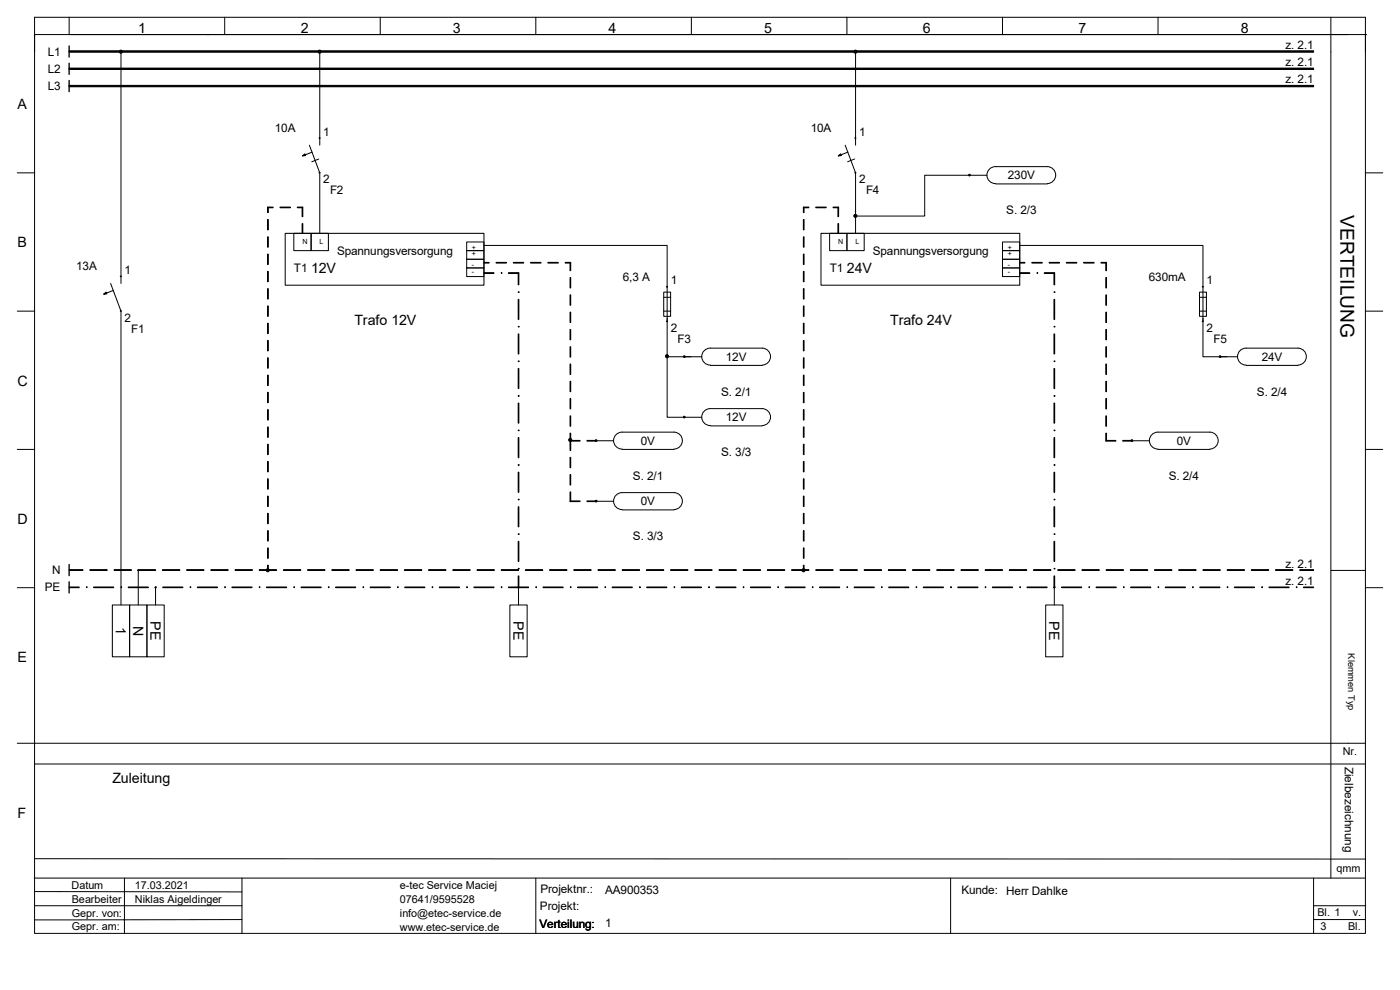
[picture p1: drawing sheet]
<svg xmlns="http://www.w3.org/2000/svg" width="297mm" height="210mm" viewBox="0 0 297 210" stroke-linecap="round" stroke-linejoin="round" font-family="sans-serif">
<g fill="#000" stroke="#000" stroke-width=".21">
<path d="M14.7 10.8h264v.3h-264z" fill-rule="evenodd"/>
<path d="M14.7 14.4h264v.3h-264z" fill-rule="evenodd"/>
<path d="M14.7 18.1h264v.3h-264z" fill-rule="evenodd"/>
<path d="M64.2 33.1l.5-.5 .1 .4z" fill-rule="evenodd"/>
<path d="M67.7 29.2l.2 .1z" fill-rule="evenodd"/>
<path d="M67.7 36.6h.2z" fill-rule="evenodd"/>
<path d="M177.8 33.1l.6-.5 .1 .4z" fill-rule="evenodd"/>
<path d="M181.4 29.2l.2 .1z" fill-rule="evenodd"/>
<path d="M181.4 36.6h.2z" fill-rule="evenodd"/>
<path d="M25.6 58.6h.1z" fill-rule="evenodd"/>
<path d="M56.8 44h.1v1.1h-.1z" fill-rule="evenodd"/>
<path d="M56.8 46.6h.1v2.2h-.1z" fill-rule="evenodd"/>
<path d="M56.8 50.2h.1v2.2h-.1z" fill-rule="evenodd"/>
<path d="M56.8 53.9h.1v2.2h-.1z" fill-rule="evenodd"/>
<path d="M56.8 57.6h.1v2.2h-.1z" fill-rule="evenodd"/>
<path d="M56.8 43.9h1.1v.2h-1.1z" fill-rule="evenodd"/>
<path d="M59.4 43.9h2.2v.2h-2.2z" fill-rule="evenodd"/>
<path d="M63.1 43.9h1.1v.2h-1.1z" fill-rule="evenodd"/>
<path d="M64.1 47.4h.1v2.1h-.1z" fill-rule="evenodd"/>
<path d="M64.1 44h.1v2h-.1z" fill-rule="evenodd"/>
<path d="M102.7 57.9h2.1v.1h-2.1z" fill-rule="evenodd"/>
<path d="M102.7 55.7h1.1v.1h-1.1z" fill-rule="evenodd"/>
<path d="M105.2 55.7h2.2v.1h-2.2z" fill-rule="evenodd"/>
<path d="M106.4 57.8v.2z" fill-rule="evenodd"/>
<path d="M107.9 57.9h2.1v.1h-2.1z" fill-rule="evenodd"/>
<path d="M108.9 55.7h2.2v.1h-2.2z" fill-rule="evenodd"/>
<path d="M109.9 57.9h.2v2.5h-.2z" fill-rule="evenodd"/>
<path d="M112.6 55.7h2.2v.1h-2.2z" fill-rule="evenodd"/>
<path d="M116.2 55.7h2.2v.1h-2.2z" fill-rule="evenodd"/>
<path d="M119.9 55.7h1.1v.1h-1.1z" fill-rule="evenodd"/>
<path d="M120.9 55.7h.2v1.7h-.2z" fill-rule="evenodd"/>
<path d="M120.9 58.9h.2v2.2h-.2z" fill-rule="evenodd"/>
<path d="M170.4 44h.2v1.1h-.2z" fill-rule="evenodd"/>
<path d="M170.4 46.6h.2v2.2h-.2z" fill-rule="evenodd"/>
<path d="M170.4 50.2h.2v2.2h-.2z" fill-rule="evenodd"/>
<path d="M170.4 53.9h.2v2.2h-.2z" fill-rule="evenodd"/>
<path d="M170.4 57.6h.2v2.2h-.2z" fill-rule="evenodd"/>
<path d="M170.5 43.9h1.1v.2h-1.1z" fill-rule="evenodd"/>
<path d="M173.1 43.9h2.2v.2h-2.2z" fill-rule="evenodd"/>
<path d="M176.7 43.9h1.1v.2h-1.1z" fill-rule="evenodd"/>
<path d="M177.8 47.4h.1v2.1h-.1z" fill-rule="evenodd"/>
<path d="M177.8 44h.1v2h-.1z" fill-rule="evenodd"/>
<path d="M216.3 57.9h2.2v.1h-2.2z" fill-rule="evenodd"/>
<path d="M216.3 55.7h1.1v.1h-1.1z" fill-rule="evenodd"/>
<path d="M218.9 55.7h2.2v.1h-2.2z" fill-rule="evenodd"/>
<path d="M220 57.8l.1 .2z" fill-rule="evenodd"/>
<path d="M221.5 57.9h2.2v.1h-2.2z" fill-rule="evenodd"/>
<path d="M222.6 55.7h2.2v.1h-2.2z" fill-rule="evenodd"/>
<path d="M223.6 57.9h.1v2.5h-.1z" fill-rule="evenodd"/>
<path d="M226.2 55.7h2.2v.1h-2.2z" fill-rule="evenodd"/>
<path d="M229.9 55.7h2.2v.1h-2.2z" fill-rule="evenodd"/>
<path d="M233.6 55.7h1.1v.1h-1.1z" fill-rule="evenodd"/>
<path d="M234.6 55.7h.1v1.7h-.1z" fill-rule="evenodd"/>
<path d="M234.6 58.9h.1v2.2h-.1z" fill-rule="evenodd"/>
<path d="M22 62.4l.5-.4 .2 .3z" fill-rule="evenodd"/>
<path d="M25.6 65.9l.1 .1z" fill-rule="evenodd"/>
<path d="M56.8 61.2h.1v2.2h-.1z" fill-rule="evenodd"/>
<path d="M56.8 64.9h.1v2.2h-.1z" fill-rule="evenodd"/>
<path d="M56.8 68.6h.1v2.2h-.1z" fill-rule="evenodd"/>
<path d="M56.8 72.2h.1v2.2h-.1z" fill-rule="evenodd"/>
<path d="M56.8 75.9h.1v2.2h-.1z" fill-rule="evenodd"/>
<path d="M56.8 79.6h.1v2.2h-.1z" fill-rule="evenodd"/>
<path d="M109.9 63.5h.2v4.3h-.2z" fill-rule="evenodd"/>
<path d="M109.9 70.8h.2v4.3h-.2z" fill-rule="evenodd"/>
<path d="M109.9 78.2h.2v4.2h-.2z" fill-rule="evenodd"/>
<path d="M110 61.9l.2 .1z" fill-rule="evenodd"/>
<path d="M110 69.3h.2z" fill-rule="evenodd"/>
<path d="M110 76.6h.2z" fill-rule="evenodd"/>
<path d="M120.9 62.6h.2v2.2h-.2z" fill-rule="evenodd"/>
<path d="M120.9 66.2h.2v2.2h-.2z" fill-rule="evenodd"/>
<path d="M120.9 69.9h.2v2.2h-.2z" fill-rule="evenodd"/>
<path d="M120.9 73.6h.2v2.2h-.2z" fill-rule="evenodd"/>
<path d="M120.9 77.2h.2v2.2h-.2z" fill-rule="evenodd"/>
<path d="M141.4 60.8h.2z" fill-rule="evenodd"/>
<path d="M141.4 68.1l.2 .1z" fill-rule="evenodd"/>
<path d="M170.4 61.2h.2v2.2h-.2z" fill-rule="evenodd"/>
<path d="M170.4 64.9h.2v2.2h-.2z" fill-rule="evenodd"/>
<path d="M170.4 68.6h.2v2.2h-.2z" fill-rule="evenodd"/>
<path d="M170.4 72.2h.2v2.2h-.2z" fill-rule="evenodd"/>
<path d="M170.4 75.9h.2v2.2h-.2z" fill-rule="evenodd"/>
<path d="M170.4 79.6h.2v2.2h-.2z" fill-rule="evenodd"/>
<path d="M223.6 63.5h.1v4.3h-.1z" fill-rule="evenodd"/>
<path d="M223.6 70.8h.1v4.3h-.1z" fill-rule="evenodd"/>
<path d="M223.6 78.2h.1v4.2h-.1z" fill-rule="evenodd"/>
<path d="M223.6 61.9l.2 .1z" fill-rule="evenodd"/>
<path d="M223.6 69.3h.2z" fill-rule="evenodd"/>
<path d="M223.6 76.6h.2z" fill-rule="evenodd"/>
<path d="M234.6 62.6h.1v2.2h-.1z" fill-rule="evenodd"/>
<path d="M234.6 66.2h.1v2.2h-.1z" fill-rule="evenodd"/>
<path d="M234.6 69.9h.1v2.2h-.1z" fill-rule="evenodd"/>
<path d="M234.6 73.6h.1v2.2h-.1z" fill-rule="evenodd"/>
<path d="M234.6 77.2h.1v2.2h-.1z" fill-rule="evenodd"/>
<path d="M255.1 60.8h.2z" fill-rule="evenodd"/>
<path d="M255.1 68.1l.2 .1z" fill-rule="evenodd"/>
<path d="M56.8 83.2h.1v2.2h-.1z" fill-rule="evenodd"/>
<path d="M56.8 86.9h.1v2.2h-.1z" fill-rule="evenodd"/>
<path d="M56.8 90.6h.1v2.2h-.1z" fill-rule="evenodd"/>
<path d="M56.8 94.2h.1v2.2h-.1z" fill-rule="evenodd"/>
<path d="M56.8 97.9h.1v2.2h-.1z" fill-rule="evenodd"/>
<path d="M109.9 85.5h.2v4.3h-.2z" fill-rule="evenodd"/>
<path d="M109.9 92.8h.2v4.3h-.2z" fill-rule="evenodd"/>
<path d="M110 83.9l.2 .1z" fill-rule="evenodd"/>
<path d="M110 91.3h.2z" fill-rule="evenodd"/>
<path d="M110 98.6h.2z" fill-rule="evenodd"/>
<path d="M120.9 80.9h.2v2.2h-.2z" fill-rule="evenodd"/>
<path d="M120.9 84.6h.2v2.2h-.2z" fill-rule="evenodd"/>
<path d="M120.9 88.2h.2v2.2h-.2z" fill-rule="evenodd"/>
<path d="M120.9 91.9h.2v1.6h-.2z" fill-rule="evenodd"/>
<path d="M120.9 93.5h.2v2.1h-.2z" fill-rule="evenodd"/>
<path d="M120.9 97h.2v2.2h-.2z" fill-rule="evenodd"/>
<path d="M121 93.4h2.1v.2h-2.1z" fill-rule="evenodd"/>
<path d="M124.5 93.4h2v.2h-2z" fill-rule="evenodd"/>
<path d="M170.4 83.2h.2v2.2h-.2z" fill-rule="evenodd"/>
<path d="M170.4 86.9h.2v2.2h-.2z" fill-rule="evenodd"/>
<path d="M170.4 90.6h.2v2.2h-.2z" fill-rule="evenodd"/>
<path d="M170.4 94.2h.2v2.2h-.2z" fill-rule="evenodd"/>
<path d="M170.4 97.9h.2v2.2h-.2z" fill-rule="evenodd"/>
<path d="M223.6 85.5h.1v4.3h-.1z" fill-rule="evenodd"/>
<path d="M223.6 92.8h.1v4.3h-.1z" fill-rule="evenodd"/>
<path d="M223.6 83.9l.2 .1z" fill-rule="evenodd"/>
<path d="M223.6 91.3h.2z" fill-rule="evenodd"/>
<path d="M223.6 98.6h.2z" fill-rule="evenodd"/>
<path d="M234.6 80.9h.1v2.2h-.1z" fill-rule="evenodd"/>
<path d="M234.6 84.6h.1v2.2h-.1z" fill-rule="evenodd"/>
<path d="M234.6 88.2h.1v2.2h-.1z" fill-rule="evenodd"/>
<path d="M234.6 91.9h.1v1.6h-.1z" fill-rule="evenodd"/>
<path d="M234.7 93.4h2v.2h-2z" fill-rule="evenodd"/>
<path d="M238.2 93.4h2v.2h-2z" fill-rule="evenodd"/>
<path d="M56.8 101.6h.1v2.2h-.1z" fill-rule="evenodd"/>
<path d="M56.8 105.2h.1v2.2h-.1z" fill-rule="evenodd"/>
<path d="M56.8 108.9h.1v2.2h-.1z" fill-rule="evenodd"/>
<path d="M56.8 112.6h.1v2.2h-.1z" fill-rule="evenodd"/>
<path d="M56.8 116.2h.1v2.2h-.1z" fill-rule="evenodd"/>
<path d="M56.8 119.9h.1v1.1h-.1z" fill-rule="evenodd"/>
<path d="M109.9 100.2h.2v4.2h-.2z" fill-rule="evenodd"/>
<path d="M109.9 107.5h.2v4.3h-.2z" fill-rule="evenodd"/>
<path d="M109.9 114.8h.2v4.3h-.2z" fill-rule="evenodd"/>
<path d="M110 105.9l.2 .1z" fill-rule="evenodd"/>
<path d="M110 113.3h.2z" fill-rule="evenodd"/>
<path d="M120.9 100.7h.2v2.2h-.2z" fill-rule="evenodd"/>
<path d="M120.9 104.4h.2v1.9h-.2z" fill-rule="evenodd"/>
<path d="M121 106.3h2.1v.1h-2.1z" fill-rule="evenodd"/>
<path d="M124.5 106.3h2v.1h-2z" fill-rule="evenodd"/>
<path d="M170.4 101.6h.2v2.2h-.2z" fill-rule="evenodd"/>
<path d="M170.4 105.2h.2v2.2h-.2z" fill-rule="evenodd"/>
<path d="M170.4 108.9h.2v2.2h-.2z" fill-rule="evenodd"/>
<path d="M170.4 112.6h.2v2.2h-.2z" fill-rule="evenodd"/>
<path d="M170.4 116.2h.2v2.2h-.2z" fill-rule="evenodd"/>
<path d="M170.4 119.9h.2v1.1h-.2z" fill-rule="evenodd"/>
<path d="M223.6 100.2h.1v4.2h-.1z" fill-rule="evenodd"/>
<path d="M223.6 107.5h.1v4.3h-.1z" fill-rule="evenodd"/>
<path d="M223.6 114.8h.1v4.3h-.1z" fill-rule="evenodd"/>
<path d="M223.6 105.9l.2 .1z" fill-rule="evenodd"/>
<path d="M223.6 113.3h.2z" fill-rule="evenodd"/>
<path d="M14.7 120.9h2.9v.1h-2.9z" fill-rule="evenodd"/>
<path d="M14.7 124.5h2.1v.2h-2.1z" fill-rule="evenodd"/>
<path d="M18.4 124.5v.2z" fill-rule="evenodd"/>
<path d="M19.1 120.9h3.6v.1h-3.6z" fill-rule="evenodd"/>
<path d="M19.9 124.5h4.2v.2h-4.2z" fill-rule="evenodd"/>
<path d="M24.2 120.9h3.7v.1h-3.7z" fill-rule="evenodd"/>
<path d="M25.7 124.5v.2z" fill-rule="evenodd"/>
<path d="M27.2 124.5h4.3v.2h-4.3z" fill-rule="evenodd"/>
<path d="M29.3 120.9h3.7v.1h-3.7z" fill-rule="evenodd"/>
<path d="M29.2 120.9l.2 .1z" fill-rule="evenodd"/>
<path d="M32.9 124.6h.2z" fill-rule="evenodd"/>
<path d="M33 124.5l.1 .2z" fill-rule="evenodd"/>
<path d="M34.5 120.9h3.6v.1h-3.6z" fill-rule="evenodd"/>
<path d="M34.5 124.5h4.3v.2h-4.3z" fill-rule="evenodd"/>
<path d="M39.6 120.9h3.7v.1h-3.7z" fill-rule="evenodd"/>
<path d="M40.4 124.5v.2z" fill-rule="evenodd"/>
<path d="M41.9 124.5h4.2v.2h-4.2z" fill-rule="evenodd"/>
<path d="M44.7 120.9h3.7v.1h-3.7z" fill-rule="evenodd"/>
<path d="M47.7 124.5v.2z" fill-rule="evenodd"/>
<path d="M49.2 124.5h4.3v.2h-4.3z" fill-rule="evenodd"/>
<path d="M49.9 120.9h3.6v.1h-3.6z" fill-rule="evenodd"/>
<path d="M55 120.9h3.7v.1h-3.7z" fill-rule="evenodd"/>
<path d="M55 124.5l.1 .2z" fill-rule="evenodd"/>
<path d="M56.5 124.5h4.3v.2h-4.3z" fill-rule="evenodd"/>
<path d="M60.1 120.9h3.7v.1h-3.7z" fill-rule="evenodd"/>
<path d="M62.4 124.5v.2z" fill-rule="evenodd"/>
<path d="M63.9 124.5h4.2v.2h-4.2z" fill-rule="evenodd"/>
<path d="M65.3 120.9h3.6v.1h-3.6z" fill-rule="evenodd"/>
<path d="M69.7 124.5v.2z" fill-rule="evenodd"/>
<path d="M70.4 120.9h3.7v.1h-3.7z" fill-rule="evenodd"/>
<path d="M71.2 124.5h4.3v.2h-4.3z" fill-rule="evenodd"/>
<path d="M75.5 120.9h3.7v.1h-3.7z" fill-rule="evenodd"/>
<path d="M77 124.5l.1 .2z" fill-rule="evenodd"/>
<path d="M78.5 124.5h4.3v.2h-4.3z" fill-rule="evenodd"/>
<path d="M80.7 120.9h3.6v.1h-3.6z" fill-rule="evenodd"/>
<path d="M84.4 124.5v.2z" fill-rule="evenodd"/>
<path d="M85.8 120.9h3.7v.1h-3.7z" fill-rule="evenodd"/>
<path d="M85.9 124.5h4.2v.2h-4.2z" fill-rule="evenodd"/>
<path d="M90.9 120.9h3.7v.1h-3.7z" fill-rule="evenodd"/>
<path d="M91.7 124.5v.2z" fill-rule="evenodd"/>
<path d="M93.2 124.5h4.3v.2h-4.3z" fill-rule="evenodd"/>
<path d="M96.1 120.9h3.6v.1h-3.6z" fill-rule="evenodd"/>
<path d="M99 124.5l.1 .2z" fill-rule="evenodd"/>
<path d="M100.5 124.5h4.3v.2h-4.3z" fill-rule="evenodd"/>
<path d="M101.2 120.9h3.7v.1h-3.7z" fill-rule="evenodd"/>
<path d="M106.3 120.9h3.7v.1h-3.7z" fill-rule="evenodd"/>
<path d="M106.4 124.5v.2z" fill-rule="evenodd"/>
<path d="M107.9 124.5h4.2v.2h-4.2z" fill-rule="evenodd"/>
<path d="M109.9 122.2h.2v2.5h-.2z" fill-rule="evenodd"/>
<path d="M109.9 124.6h.2z" fill-rule="evenodd"/>
<path d="M110 120.6h.2z" fill-rule="evenodd"/>
<path d="M111.5 120.9h3.6v.1h-3.6z" fill-rule="evenodd"/>
<path d="M113.7 124.5v.2z" fill-rule="evenodd"/>
<path d="M115.2 124.5h4.3v.2h-4.3z" fill-rule="evenodd"/>
<path d="M116.6 120.9h3.7v.1h-3.7z" fill-rule="evenodd"/>
<path d="M121 124.5l.1 .2z" fill-rule="evenodd"/>
<path d="M121.7 120.9h3.7v.1h-3.7z" fill-rule="evenodd"/>
<path d="M122.5 124.5h4.3v.2h-4.3z" fill-rule="evenodd"/>
<path d="M126.9 120.9h3.6v.1h-3.6z" fill-rule="evenodd"/>
<path d="M128.4 124.5v.2z" fill-rule="evenodd"/>
<path d="M129.9 124.5h4.2v.2h-4.2z" fill-rule="evenodd"/>
<path d="M132 120.9h3.7v.1h-3.7z" fill-rule="evenodd"/>
<path d="M135.7 124.5v.2z" fill-rule="evenodd"/>
<path d="M137.1 120.9h3.7v.1h-3.7z" fill-rule="evenodd"/>
<path d="M137.2 124.5h4.3v.2h-4.3z" fill-rule="evenodd"/>
<path d="M142.3 120.9h3.6v.1h-3.6z" fill-rule="evenodd"/>
<path d="M143 124.5l.1 .2z" fill-rule="evenodd"/>
<path d="M144.5 124.5h4.3v.2h-4.3z" fill-rule="evenodd"/>
<path d="M147.4 120.9h3.7v.1h-3.7z" fill-rule="evenodd"/>
<path d="M150.4 124.5v.2z" fill-rule="evenodd"/>
<path d="M151.9 124.5h4.2v.2h-4.2z" fill-rule="evenodd"/>
<path d="M152.5 120.9h3.7v.1h-3.7z" fill-rule="evenodd"/>
<path d="M157.7 120.9h3.6v.1h-3.6z" fill-rule="evenodd"/>
<path d="M157.7 124.5v.2z" fill-rule="evenodd"/>
<path d="M159.2 124.5h4.3v.2h-4.3z" fill-rule="evenodd"/>
<path d="M162.8 120.9h3.7v.1h-3.7z" fill-rule="evenodd"/>
<path d="M165 124.5l.1 .2z" fill-rule="evenodd"/>
<path d="M166.5 124.5h4.3v.2h-4.3z" fill-rule="evenodd"/>
<path d="M167.9 120.9h3.7v.1h-3.7z" fill-rule="evenodd"/>
<path d="M172.4 124.5v.2z" fill-rule="evenodd"/>
<path d="M173.1 120.9h3.6v.1h-3.6z" fill-rule="evenodd"/>
<path d="M173.9 124.5h4.2v.2h-4.2z" fill-rule="evenodd"/>
<path d="M178.2 120.9h3.7v.1h-3.7z" fill-rule="evenodd"/>
<path d="M179.7 124.5v.2z" fill-rule="evenodd"/>
<path d="M181.2 124.5h4.3v.2h-4.3z" fill-rule="evenodd"/>
<path d="M183.3 120.9h3.7v.1h-3.7z" fill-rule="evenodd"/>
<path d="M187 124.5l.1 .2z" fill-rule="evenodd"/>
<path d="M188.5 120.9h3.6v.1h-3.6z" fill-rule="evenodd"/>
<path d="M188.5 124.5h4.3v.2h-4.3z" fill-rule="evenodd"/>
<path d="M193.6 120.9h3.7v.1h-3.7z" fill-rule="evenodd"/>
<path d="M194.4 124.5v.2z" fill-rule="evenodd"/>
<path d="M195.9 124.5h4.2v.2h-4.2z" fill-rule="evenodd"/>
<path d="M198.7 120.9h3.7v.1h-3.7z" fill-rule="evenodd"/>
<path d="M201.7 124.5v.2z" fill-rule="evenodd"/>
<path d="M203.2 124.5h4.3v.2h-4.3z" fill-rule="evenodd"/>
<path d="M203.9 120.9h3.6v.1h-3.6z" fill-rule="evenodd"/>
<path d="M209 120.9h3.7v.1h-3.7z" fill-rule="evenodd"/>
<path d="M209 124.5l.1 .2z" fill-rule="evenodd"/>
<path d="M210.5 124.5h4.3v.2h-4.3z" fill-rule="evenodd"/>
<path d="M214.1 120.9h3.7v.1h-3.7z" fill-rule="evenodd"/>
<path d="M216.4 124.5v.2z" fill-rule="evenodd"/>
<path d="M217.9 124.5h4.2v.2h-4.2z" fill-rule="evenodd"/>
<path d="M219.3 120.9h3.6v.1h-3.6z" fill-rule="evenodd"/>
<path d="M223.6 122.2h.1v2.5h-.1z" fill-rule="evenodd"/>
<path d="M223.6 124.6h.1z" fill-rule="evenodd"/>
<path d="M223.7 124.5v.2z" fill-rule="evenodd"/>
<path d="M223.6 120.6h.2z" fill-rule="evenodd"/>
<path d="M224.4 120.9h3.7v.1h-3.7z" fill-rule="evenodd"/>
<path d="M225.2 124.5h4.3v.2h-4.3z" fill-rule="evenodd"/>
<path d="M229.5 120.9h3.7v.1h-3.7z" fill-rule="evenodd"/>
<path d="M231 124.5l.1 .2z" fill-rule="evenodd"/>
<path d="M232.5 124.5h4.3v.2h-4.3z" fill-rule="evenodd"/>
<path d="M234.7 120.9h3.6v.1h-3.6z" fill-rule="evenodd"/>
<path d="M238.4 124.5v.2z" fill-rule="evenodd"/>
<path d="M239.8 120.9h3.7v.1h-3.7z" fill-rule="evenodd"/>
<path d="M239.9 124.5h4.2v.2h-4.2z" fill-rule="evenodd"/>
<path d="M244.9 120.9h3.7v.1h-3.7z" fill-rule="evenodd"/>
<path d="M245.7 124.5v.2z" fill-rule="evenodd"/>
<path d="M247.2 124.5h4.3v.2h-4.3z" fill-rule="evenodd"/>
<path d="M250.1 120.9h3.6v.1h-3.6z" fill-rule="evenodd"/>
<path d="M253 124.5l.1 .2z" fill-rule="evenodd"/>
<path d="M254.6 124.5h4.2v.2h-4.2z" fill-rule="evenodd"/>
<path d="M255.2 120.9h3.7v.1h-3.7z" fill-rule="evenodd"/>
<path d="M260.3 120.9h3.7v.1h-3.7z" fill-rule="evenodd"/>
<path d="M260.4 124.5v.2z" fill-rule="evenodd"/>
<path d="M261.9 124.5h4.2v.2h-4.2z" fill-rule="evenodd"/>
<path d="M265.5 120.9h3.6v.1h-3.6z" fill-rule="evenodd"/>
<path d="M267.7 124.5v.2z" fill-rule="evenodd"/>
<path d="M269.2 124.5h4.3v.2h-4.3z" fill-rule="evenodd"/>
<path d="M270.6 120.9h3.7v.1h-3.7z" fill-rule="evenodd"/>
<path d="M275 124.5l.1 .2z" fill-rule="evenodd"/>
<path d="M275.7 120.9h3v.1h-3z" fill-rule="evenodd"/>
<path d="M276.6 124.5h2.1v.2h-2.1z" fill-rule="evenodd"/>
<circle cx="25.6" cy="11" r=".33"/>
<circle cx="67.8" cy="11" r=".33"/>
<circle cx="181.5" cy="11" r=".33"/>
<circle cx="205.7" cy="37.1" r=".18"/>
<circle cx="181.5" cy="45.8" r=".33"/>
<circle cx="141.5" cy="75.6" r=".33"/>
<circle cx="145.2" cy="75.6" r=".18"/>
<circle cx="258.8" cy="75.6" r=".18"/>
<circle cx="121" cy="93.3" r=".33"/>
<circle cx="126.5" cy="93.5" r=".18"/>
<circle cx="145.2" cy="88.5" r=".18"/>
<circle cx="240.1" cy="93.5" r=".18"/>
<circle cx="126.5" cy="106.3" r=".18"/>
<circle cx="56.8" cy="121" r=".33"/>
<circle cx="170.5" cy="121" r=".33"/>
</g>
<g fill="none" stroke="#000" stroke-width=".21">
<path d="M7.3 7.3h282.4v190.7h-282.4zM7.3 11v-7.3h282.4v7.3M14.7 3.7v3.6h271.3M14.7 10.9h264M14.7 14.6h264M14.7 18.3h264M25.7 11v49.1M44 7.3h.1M47.7 3.7v3.6M67.8 11v19.8M80.7 3.7v3.6M113.7 3.7v3.6"/>
<path d="M146.7 3.7v3.6M179.7 3.7v3.6M181.5 11v19.8M212.7 3.7v3.6M245.7 3.7v3.6M282.3 3.7v182.6M289.7 7.3h.1M3.7 36.7h3.6M65.6 30.8l2.2 5.9v12.8M66.2 32.3l-2 .8M67.6 33.7l-1.5 .6M179.3 30.8l2.2 5.9v12.8"/>
<path d="M179.9 32.3l-2.1 .8M181.3 33.7l-1.5 .6M209.4 37.2h-13.2v8.6h-14.7M211.2 39h11M222.2 38.9a1.8 1.8 0 0 0 1.8-1.8 1.8 1.8 0 0 0-1.8-1.8h-11a1.8 1.8 0 0 0-1.8 1.8 1.8 1.8 0 0 0 1.8 1.8M289.7 36.7h3.6M60.5 49.5h42.2v11h-42.2zM62.3 49.5h3.7v3.7h-3.7zM66 49.5h3.7v3.7h-3.7zM99 51.3h3.7v1.9h-3.7zM99 53.2h3.7v1.8h-3.7zM99 55h3.7v1.8h-3.7z"/>
<path d="M99 56.8h3.7v1.9h-3.7zM102.7 52.1h38.8v16.1M174.2 49.5h42.1v11h-42.1zM176 49.5h3.7v3.7h-3.7zM179.7 49.5h3.6v3.7h-3.6zM212.7 51.3h3.6v1.9h-3.6zM212.7 53.2h3.6v1.8h-3.6zM212.7 55h3.6v1.8h-3.6zM212.7 56.8h3.6v1.9h-3.6zM216.3 52.1h38.9v16.1M3.7 66h3.6M23.5 60.1l2.2 5.9v62.3"/>
<path d="M24.1 61.6l-2.1 .8M140.8 62h1.5v5.1h-1.5zM141.5 67.5v8.2h5.1M141.5 75.6v12.9h7.4M145.2 75.7h3.7M150.7 77.4a1.8 1.8 0 0 1-1.8-1.8 1.8 1.8 0 0 1 1.8-1.7h11a1.8 1.8 0 0 1 1.8 1.7 1.8 1.8 0 0 1-1.8 1.8M150.7 77.5h11M254.5 62h1.4v5.1h-1.4zM255.2 67.5v8.2h5.1M258.9 75.7h3.6M264.4 77.4a1.8 1.8 0 0 1-1.9-1.8 1.8 1.8 0 0 1 1.9-1.7h11a1.8 1.8 0 0 1 1.7 1.7 1.8 1.8 0 0 1-1.7 1.8M264.4 77.5h11"/>
<path d="M289.7 66h3.6M3.7 95.3h3.6M126.5 93.5h3.7M132 95.3h11M143 95.3a1.8 1.8 0 0 0 1.8-1.8 1.8 1.8 0 0 0-1.8-1.8h-11a1.8 1.8 0 0 0-1.8 1.8 1.8 1.8 0 0 0 1.8 1.8M150.7 90.3a1.8 1.8 0 0 1-1.8-1.8 1.8 1.8 0 0 1 1.8-1.8h11a1.8 1.8 0 0 1 1.8 1.8 1.8 1.8 0 0 1-1.8 1.8M150.7 90.3h11M240.2 93.5h3.6M245.7 95.3h11M256.7 91.7h-11a1.8 1.8 0 0 0-1.9 1.8 1.8 1.8 0 0 0 1.9 1.8M256.7 91.7a1.8 1.8 0 0 1 1.7 1.8 1.8 1.8 0 0 1-1.7 1.8M289.7 95.3h3.6"/>
<path d="M126.5 106.3h3.7M132 108.2h11M143 108.1a1.8 1.8 0 0 0 1.8-1.8 1.8 1.8 0 0 0-1.8-1.8h-11a1.8 1.8 0 0 0-1.8 1.8 1.8 1.8 0 0 0 1.8 1.8M3.7 124.7h3.6M23.8 128.3h3.7v11h-3.7zM27.5 128.3h3.7v11h-3.7zM29.3 121v7.3M31.2 128.3h3.6v11h-3.6zM33 124.7v3.6M108.2 128.3h3.6v11h-3.6zM110 124.7v3.6M221.8 128.3h3.7v11h-3.7z"/>
<path d="M223.7 124.7v3.6M282.3 121h7.4M289.7 124.7h3.6M3.7 157.7h286M7.3 162.1h282.4M7.3 186.3h282.3M7.3 182.2h282.4M7.3 192.1h44M7.3 189.1l44 .1M26.4 186.3v11.7M51.3 195.1h-43.9M51.3 186.3v11.7"/>
<path d="M113.7 186.3v11.7M201.7 186.3v11.7M278.7 195.1h11M278.7 192.1h11.1M278.7 186.3v11.7"/>
</g>
<path d="M14.7 9.8v2.3M14.7 13.4v2.4M14.7 17.1v2.3M14.7 119.8v2.3M14.7 123.4v2.4" fill="none" stroke="#000" stroke-width=".29"/>
<path d="M140.8 63.1h1.5M140.8 66h1.5M254.5 63.1h1.4M254.5 66h1.4" fill="none" stroke="#000" stroke-width=".22"/>
<text font-size="4.1" x="284.4" y="45.7" transform="rotate(90 284.4 45.7)">VERTEILUNG</text>
<g font-size="3">
<text x="29.3" y="7">1</text>
<text x="63.8" y="7">2</text>
<text x="96.1" y="7">3</text>
<text x="129.1" y="7">4</text>
<text x="162.1" y="7">5</text>
<text x="195.8" y="7">6</text>
<text x="228.8" y="7">7</text>
<text x="263.3" y="7">8</text>
<text x="3.7" y="23.1">A</text>
<text x="3.7" y="52.5">B</text>
<text x="66" y="58">12V</text>
<text x="179.7" y="58">24V</text>
<text x="75.2" y="68.9">Trafo 12V</text>
<text x="188.9" y="68.9">Trafo 24V</text>
<text x="3.7" y="81.8">C</text>
<text x="3.7" y="111.1">D</text>
<text x="31.9" y="131.8" transform="rotate(90 31.9 131.8)">PE</text>
<text x="108.9" y="131.8" transform="rotate(90 108.9 131.8)">PE</text>
<text x="222.6" y="131.8" transform="rotate(90 222.6 131.8)">PE</text>
<text x="24.6" y="133" transform="rotate(90 24.6 133)">1</text>
<text x="28.2" y="132.8" transform="rotate(90 28.2 132.8)">N</text>
<text x="3.7" y="140.4">E</text>
<text x="23.8" y="166.1">Zuleitung</text>
<text x="3.7" y="173.4">F</text>
</g>
<g font-size="2.5">
<text x="10.1" y="11.8">L1</text>
<text x="272.8" y="10.4">z. 2.1</text>
<text x="10.1" y="15.5">L2</text>
<text x="272.8" y="14.1">z. 2.1</text>
<text x="272.8" y="17.7">z. 2.1</text>
<text x="10.1" y="19.1">L3</text>
<text x="58.3" y="27.9">10A</text>
<text x="68.6" y="28.8">1</text>
<text x="172" y="27.9">10A</text>
<text x="182.2" y="28.8">1</text>
<text x="68.6" y="38.9">2</text>
<text x="70" y="41.2">F2</text>
<text x="182.2" y="38.9">2</text>
<text x="183.7" y="41.2">F4</text>
<text x="213.8" y="38.1">230V</text>
<text x="213.5" y="45.4">S. 2/3</text>
<text x="16.2" y="57.3">13A</text>
<text x="26.4" y="58.1">1</text>
<text x="62.4" y="57.7">T1</text>
<text x="71.5" y="54.1">Spannungsversorgung</text>
<text x="132.2" y="59.6">6,3 A</text>
<text x="176" y="57.7">T1</text>
<text x="185.2" y="54.1">Spannungsversorgung</text>
<text x="243.8" y="59.6">630mA</text>
<text x="142.3" y="60.3">1</text>
<text x="255.9" y="60.3">1</text>
<text x="26.4" y="68.2">2</text>
<text x="27.9" y="70.6">F1</text>
<text x="142.3" y="70.4">2</text>
<text x="255.9" y="70.4">2</text>
<text x="143.7" y="72.8">F3</text>
<text x="154" y="76.6">12V</text>
<text x="257.4" y="72.8">F5</text>
<text x="267.7" y="76.6">24V</text>
<text x="153" y="83.9">S. 2/1</text>
<text x="266.7" y="83.9">S. 2/4</text>
<text x="154" y="89.4">12V</text>
<text x="136" y="94.4">0V</text>
<text x="249.6" y="94.4">0V</text>
<text x="134.3" y="101.7">S. 2/1</text>
<text x="153" y="96.7">S. 3/3</text>
<text x="247.9" y="101.7">S. 2/4</text>
<text x="136" y="107.2">0V</text>
<text x="134.3" y="114.6">S. 3/3</text>
<text x="9.5" y="125.5">PE</text>
<text x="11" y="121.8">N</text>
<text x="272.8" y="120.4">z. 2.1</text>
<text x="272.8" y="124">z. 2.1</text>
<text x="285.3" y="162.6" transform="rotate(90 285.3 162.6)">Zielbezeichnung</text>
<text x="114.6" y="189.4">Projektnr.:</text>
<text x="128.4" y="189.6">AA900353</text>
<text x="204" y="189.6">Kunde:</text>
<text x="213.5" y="189.8">Herr Dahlke</text>
<text x="114.5" y="196.9">Verteilung:</text>
<text x="114.6" y="193">Projekt:</text>
<text x="128.4" y="196.6">1</text>
</g>
<g font-size="2.3">
<text x="284.9" y="160.2">Nr.</text>
<text x="283.5" y="185.1">qmm</text>
<text x="15.2" y="188.7">Datum</text>
<text x="15.2" y="191.6">Bearbeiter</text>
<text x="28.6" y="188.6">17.03.2021</text>
<text x="28.6" y="191.5">Niklas Aigeldinger</text>
<text x="84.8" y="188.7">e-tec Service Maciej</text>
<text x="84.8" y="191.6">07641/9595528</text>
<text x="15.2" y="194.6">Gepr. von:</text>
<text x="15.2" y="197.4">Gepr. am:</text>
<text x="84.8" y="194.6">info@etec-service.de</text>
<text x="84.8" y="197.5">www.etec-service.de</text>
<text x="279.5" y="194.4">Bl. 1</text>
<text x="280.2" y="197.4">3</text>
<text x="286" y="197.4">Bl.</text>
<text x="287" y="194.4">v.</text>
</g>
<text font-size="2" x="286" y="138.6" transform="rotate(90 286 138.6)">Klemmen Typ</text>
<g font-size="1.5">
<text x="64.2" y="51.9">N</text>
<text x="67.8" y="51.9">L</text>
<text x="100.1" y="53">+</text>
<text x="177.8" y="51.9">N</text>
<text x="181.5" y="51.9">L</text>
<text x="213.8" y="53">+</text>
<text x="100.1" y="54.4">+</text>
<text x="100.1" y="56.6">-</text>
<text x="100.1" y="58.1">-</text>
<text x="213.8" y="54.4">+</text>
<text x="213.8" y="56.6">-</text>
<text x="213.8" y="58.1">-</text>
</g>
</svg>
